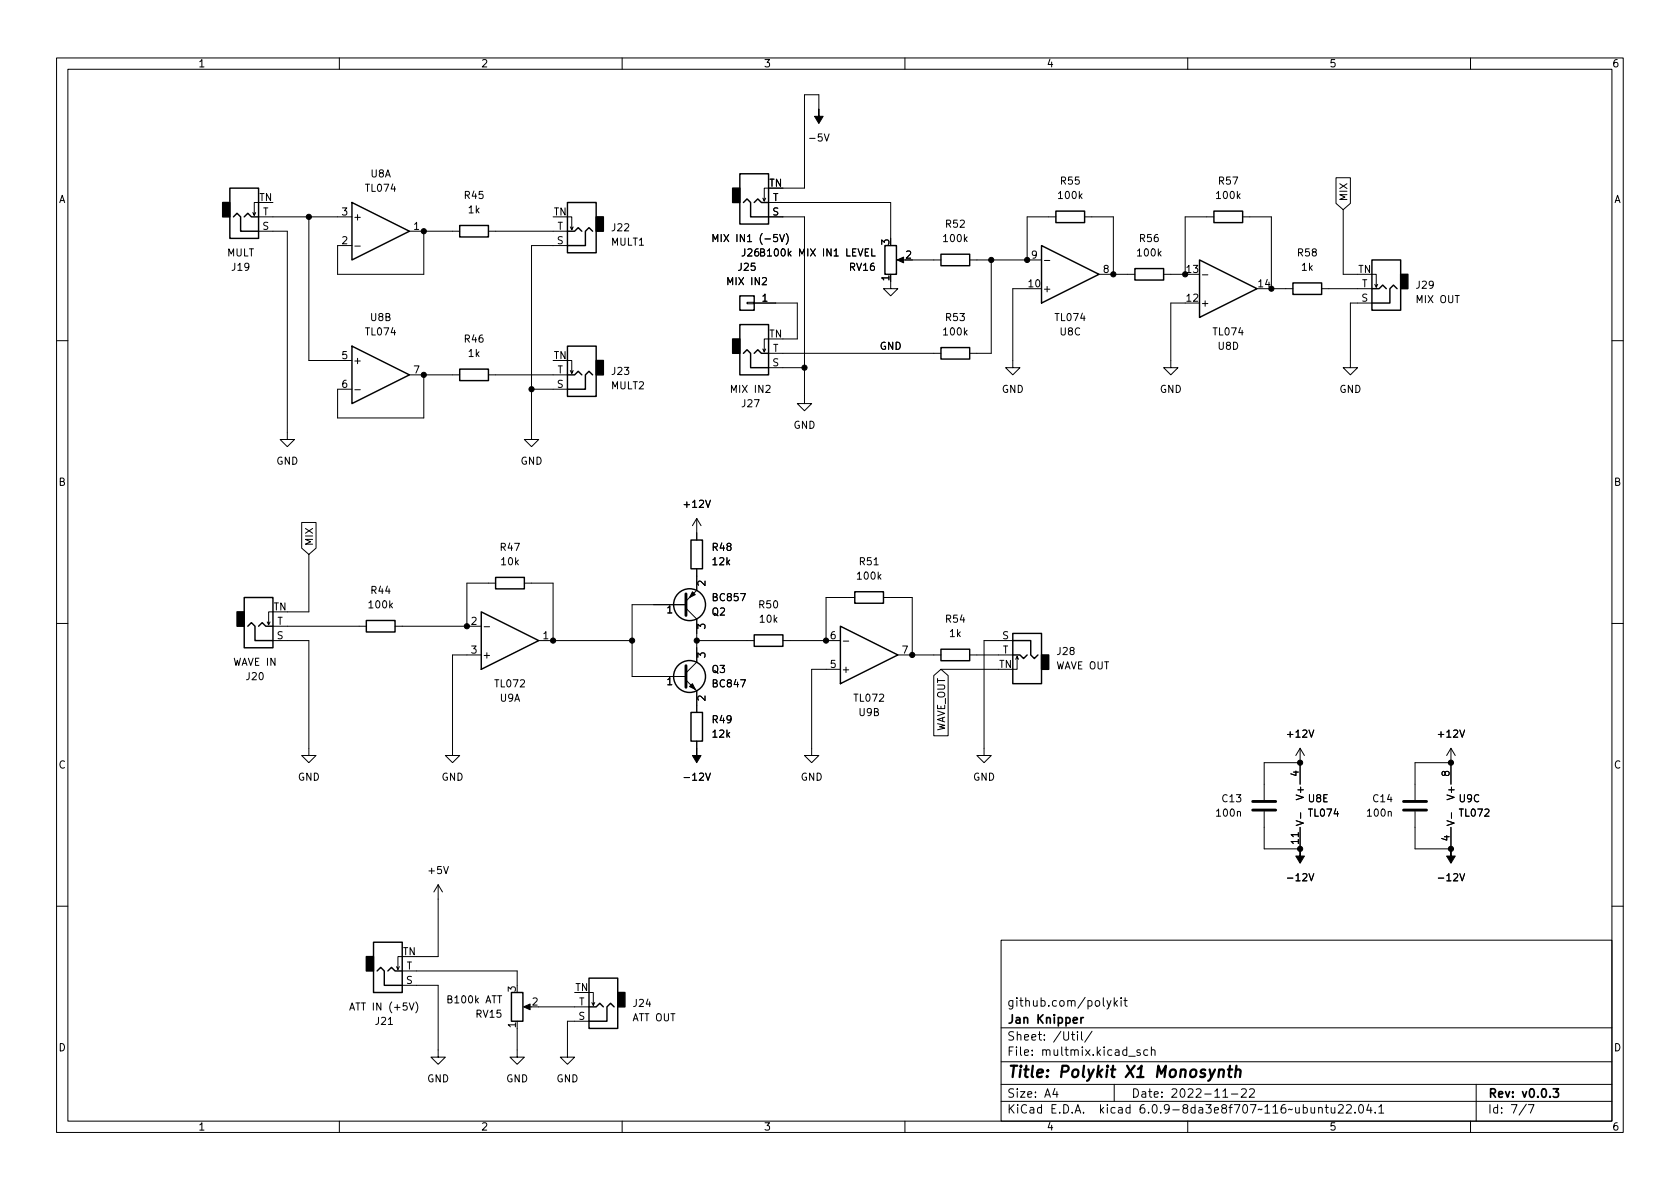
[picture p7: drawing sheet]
<svg xmlns="http://www.w3.org/2000/svg" width="297mm" height="210mm" viewBox="0 0 297 210" stroke-linecap="round" stroke-linejoin="round" font-family="sans-serif">
<g fill="none" stroke="#000" stroke-width=".18">
<path d="M10 10.2h277v190.1h-277zM12 12.2h273v186.1h-273zM60 10.2v2M110 10.2v2M144.8 19.3v-2.5h-2.6v16.5h-3.8M160 10.2v2M210 10.2v2M260 10.2v2M45.2 37.6l-.2 .5M45.7 35.8h-.7v2.3l-.3-.5M45.7 38.3h16.5M54.6 38.3v25.4h7.6"/>
<path d="M100.3 38.3h.8v2.3l.2-.5M135.4 35l-.3 .6M135.9 38.3h6.3v33.1h1.3l-1.3 1.2-1.2-1.2h1.2M135.9 33.3h-.8v2.3l-.2-.6M135.9 35.8h21.6v6.4M186.7 38.3h-5.1v7.7M191.8 38.3h5v10.2M214.6 38.3h-5.1v10.2h-3.8M219.7 38.3h5.1v12.7h3.8M236.2 31.4h2.6v4.6l-1.3 1.1-1.3-1.1zM237.5 37.1v11.4h2.5M45.7 40.9h5.1v36.8h1.3l-1.3 1.3-1.3-1.3h1.3"/>
<path d="M62.7 43.5h1M72.4 40.9h8.9M74.9 40.9v7.6h-15.2v-5.1h2.5M86.4 40.9h13.9M100.3 43.4h-6.3v34.3h1.2l-1.2 1.3-1.3-1.3h1.3M100.8 40.1l.3 .5M126.1 42.7v-1.2l.4 .9 .4-.9v1.2M132.1 53.5h1.2v.2h-1.2zM133.3 53.6h7.7v6.3h-2.6M134.5 44.6l.5-.1 .1-.1v-.3l-.6-.1v1.3h.5l.1-.1 .1-.4-.3-.2M135.9 59.9h-.8v2.3l-.2-.5M137.9 41.5l.4 1.2 .4-1.2"/>
<path d="M139 41.3a1.46 1.46 0 0 1 0 1.9M154.1 44v1.3h.6M157.5 49.8v1.2h1.2l-1.2 1.3-1.3-1.3h1.3M159 46h1M161.3 46h5.1M171.4 46h12.7M175.3 46v16.5h-3.9M181.6 51h-2.5v14h1.2l-1.2 1.3-1.3-1.3h1.3M184.7 46.1h.9M194.3 48.5h6.4M209.5 53.6h-2.5v11.4h1.3l-1.3 1.3-1.3-1.3h1.3M212.6 48.6h1"/>
<path d="M233.7 51h8.9M242.6 53.6h-3.8v11.4h1.2l-1.2 1.3-1.3-1.3h1.3M242.6 48.5h.7v2.3l.3-.5M243.1 50.3l.2 .5M10 60.2h2M62.7 68.9h1M72.4 66.3h8.9M74.9 66.3v7.6h-15.2v-5.1h2.5M86.4 66.3h13.9M94 68.8h6.3M100.3 63.7h.8v2.3l.2-.5M100.8 65.5l.3 .5"/>
<path d="M135.4 61.7l-.3 .5M135.9 62.5h30.5M135.9 65h6.3M285 60.2h2M53.3 92.4h2.6v4.5l-1.3 1.1-1.3-1.1zM54.6 98v10.2h-3.8M123.2 91.7l-.8 1.3M123.2 91.7v3.8M123.2 91.7l.8 1.3M10 110.2h2M47.8 110l-.3 .5M48.3 108.2h-.8v2.3l-.3-.5"/>
<path d="M48.3 113.3h6.3v20.3h1.3l-1.3 1.3-1.3-1.3h1.3M48.3 110.7h16.5M69.8 110.7h15.3M85.1 115.8h-5.1v17.8h1.3l-1.3 1.3-1.3-1.3h1.3M85.6 110.8h1M87.6 103.1h-5.1v7.6M92.7 103.1h5.1v10.2M95.2 113.3h16.6M121.3 107.6l1.9 1.9v7.6l-1.9 1.9M121.3 106.9h-9.5v12.7h9.5M123.2 100.6v3.8l-1.9 1.9M123.2 113.3h10.1"/>
<path d="M138.4 113.3h10.2M148.6 118.4h-5.1v15.2h1.3l-1.3 1.3-1.3-1.3h1.3M149.1 113.4h1M151.1 105.7h-5.1v7.6M156.2 105.7h5.1v10.1M158.7 115.8h7.7M165.1 119.5l1.3-1.1 1.2 1.1v10.6h-2.5zM166.4 118.4h10.1M171.4 115.8h7.7M179.1 113.3h-5.1v20.3h1.3l-1.3 1.3-1.3-1.3h1.3M179.8 116.1l-.2 .5M180.1 116.6l-.3-.5v2.3h-.7"/>
<path d="M285 110.2h2M121.3 120.3l1.9 1.9v3.8M123.2 131.1v1.2M229.9 132.3l-.8 1.3M229.9 132.3v6.4M229.9 132.3l.7 1.3M229.9 134.9h-6.4v6.6M256.5 132.3l-.7 1.3M256.5 132.3v6.4M256.5 132.3l.8 1.3M256.5 134.9h-6.3v6.6M77.5 156.5l-.8 1.2"/>
<path d="M77.5 156.5v12.7h-3.8M77.5 156.5l.7 1.2M223.5 143.5v6.6h6.4v-3.8M230 143.7v1M250.2 143.5v6.6h6.3v-3.8M256.6 143.7v1M10 160.2h2M61.8 178.6l.5-1.2 .4 1.2M62 178.3h.6M70.6 170.9l-.2 .5M71.1 169.2h-.7v2.2l-.3-.5M71.1 174.2h6.4v12.7h1.2l-1.2 1.3-1.3-1.3h1.3"/>
<path d="M71.1 171.7h20.3v2.5M73.5 177.2a1.46 1.46 0 0 1 0 1.9M93 178h1M95.2 178h8.9M104.1 175.5h.8v2.3l.3-.5M104.6 177.3l.3 .5M177 166.3h108v32h-108zM195.7 176.9l.4 1M196.4 176.9l-.5 1.4-.2 .1M197 176.4v1.5M197.1 177.4l.5 .5M197.6 176.9l-.6 .6"/>
<path d="M198.2 176.4v.2M198.2 176.9v1M198.7 176.9h.6M198.9 176.4v1.3l.4 .2M285 160.2h2M60 198.3v2M91.4 181.9v5h1.3l-1.3 1.3-1.2-1.3h1.2M104.1 180.6h-3.8v6.3h1.3l-1.3 1.3-1.2-1.3h1.2M110 198.3v2M160 198.3v2M177 194.8h108M177 191.8h108"/>
<path d="M177 187.8h108M177 181.8h108M186.5 192.5l-.4 1h1M186.9 193v1M189.4 182.9h.6M189.6 182.4v1.3l.4 .2M190.5 182.4v.2M190.5 182.9v1M191.2 182.4v1.3l.2 .2M193.1 182.4l-1.3 1.9M197 191.8v3M199.6 186.8h1.1"/>
<path d="M201.6 185.7l-.4-.1-.2 .2 .1 .3 .5 .1v.4h-.6M202.9 185.7l-.4-.1-.3 .3v.4l.2 .3h.5M203.6 185.8l.2-.2 .3 .1 .1 .9M203.6 185.1v1.5M210 198.3v2M216.2 194h.9M217.7 193.5h1.2M219.5 192.7l.6-.2 .2 .2 .1 .3-1 1h1M220.9 192.7l.6-.2 .2 .2 .1 .3-.9 1h.9M233.1 196l.3-.2 .3 .1 .1 .9M233.1 195.8v1M234.3 195.8h.6"/>
<path d="M234.5 195.3v1.3l.4 .2M235.4 195.8v1h.4l.2-.1M236 195.8v1M236.6 195.5l.6-.2 .2 .2 .1 .3-.9 1h.9M238.1 195.5l.5-.2 .3 .2v.3l-.9 1h.9M239.6 196.7v.1M240.4 195.4l.2-.1a.81 .81 0 0 1 .6 .7 .81 .81 0 0 1-.3 .8h-.2a.81 .81 0 0 1-.6-.6 .81 .81 0 0 1 .3-.8zM242 195.3l-.4 1h1M242.4 195.8v1M243.1 196.7v.1M243.8 195.8l.4-.5v1.5M243.8 196.8h.8"/>
<path d="M260 198.3v2M261 191.8v6.5M269.9 195.3l-1.3 1.9M270.2 195.3h1l-.6 1.5"/>
</g>
<path d="M191.1 179.9v1M191.6 179.9l-.3 .1-.2 .2M274.6 192.5h1l-.5 .6 .4 .1v.7l-.2 .1h-.5l-.2-.1" fill="none" stroke="#000" stroke-width=".3"/>
<path d="M215.6 189.3a.49 .49 0 0 1 .8 .1l-.1 1.1M215.6 189.1l-.2 1.4M217.1 189.1h.8M217.5 188.5l-.2 1.7v.2l.4 .1M218.5 189.3a.49 .49 0 0 1 .9 .1l-.2 1.1M218.6 188.5l-.2 2" fill="none" stroke="#000" stroke-width=".4"/>
<g fill="none" stroke="#000" stroke-width=".25">
<path d="M40.6 33.3h5.1v8.9h-5.1zM41.3 38.3l.6-.6 .6 .6v2.6h3.2M43.2 38.3l.6-.6 .6 .6h1.3M62.2 35.8l10.2 5.1-10.2 5.1zM81.3 39.9h5.1v2h-5.1zM100.3 35.8h5.1v8.9h-5.1zM130.8 30.7h5.1v8.9h-5.1zM131.4 35.8l.7-.6 .6 .6v2.5h3.2M133.3 35.8l.7-.6 .6 .6h1.3M186.7 37.3h5.1v2.1h-5.1zM214.6 37.3h5.1v2.1h-5.1zM100.3 40.9h1.3l.6-.6 .7 .6"/>
<path d="M104.8 40.9l-.7-.6-.6 .6v2.5h-3.2M130.8 52.3h2.5v2.6h-2.5zM130.8 57.4h5.1v8.9h-5.1zM156.5 43.4h2v5.1h-2zM166.4 45h5v2h-5zM184.1 43.4l10.2 5.1-10.2 5.1zM200.7 47.5h5v2h-5zM212.1 46l10.1 5-10.1 5.1zM228.6 50h5.1v2.1h-5.1zM242.6 46h5v8.9h-5zM242.6 51h1.2l.7-.6 .6 .6M247 51l-.6-.6-.7 .6v2.6h-3.1"/>
<path d="M62.2 61.2l10.2 5.1-10.2 5.1zM81.3 65.3h5.1v2h-5.1zM100.3 61.2h5.1v8.9h-5.1zM100.3 66.3h1.3l.6-.6 .7 .6M104.8 66.3l-.7-.6-.6 .6v2.5h-3.2M131.4 62.5l.7-.7 .6 .7v2.5h3.2M133.3 62.5l.7-.7 .6 .7h1.3M166.4 61.5h5v2h-5zM122.2 95.5h2v5.1h-2zM43.2 105.7h5.1v8.8h-5.1zM43.8 110.7l.6-.6 .7 .6v2.6h3.2M45.7 110.7l.7-.6 .6 .6h1.3"/>
<path d="M64.8 109.7h5v2.1h-5zM85.1 108.2l10.1 5.1-10.1 5.1zM87.6 102.1h5.1v2h-5.1zM133.3 112.3h5.1v2h-5.1zM148.6 110.7l10.1 5.1-10.1 5.1zM151.1 104.6h5.1v2.1h-5.1zM166.4 114.8h5v2h-5zM179.1 112h5v8.9h-5zM179.1 115.8h1.2l.7 .7 .6-.7M179.1 113.3h3.1v2.5l.7 .7 .6-.7M122.2 126h2v5.1h-2zM66 166.6h5.1v8.9h-5.1z"/>
<path d="M66.7 171.7l.6-.6 .6 .6v2.5h3.2M68.6 171.7l.6-.6 .6 .6h1.3M90.4 175.5h2.1v5.1h-2.1zM104.1 173h5.1v8.9h-5.1zM104.1 178h1.3l.6-.6 .7 .6M108.6 178l-.7-.6-.6 .6v2.6h-3.2"/>
<circle cx="121.9" cy="106.9" r="2.82"/>
<circle cx="121.9" cy="119.6" r="2.82"/>
</g>
<g fill="#000" stroke="#000" stroke-width=".18">
<path d="M144.8 19.3v1.3h.7l-.7 1.2-.8-1.2h.8zM158.6 46l1.2-.5v1zM122.4 104.6l.5 .6-1 .5zM121.9 121.4l.5-.5 .5 1zM123.2 132.3v1.3h.8l-.8 1.3-.8-1.3h.8zM229.9 150.1v1.3h.7l-.7 1.2-.8-1.2h.8zM256.5 150.1v1.3h.8l-.8 1.2-.7-1.2h.7zM92.6 178l1.1-.5v1.1z"/>
<circle cx="54.6" cy="38.3" r=".46"/>
<circle cx="74.9" cy="40.9" r=".46"/>
<circle cx="175.3" cy="46" r=".46"/>
<circle cx="181.6" cy="46" r=".46"/>
<circle cx="196.8" cy="48.5" r=".46"/>
<circle cx="209.5" cy="48.5" r=".46"/>
<circle cx="224.8" cy="51" r=".46"/>
<circle cx="74.9" cy="66.3" r=".46"/>
<circle cx="94" cy="68.8" r=".46"/>
<circle cx="142.2" cy="65" r=".46"/>
<circle cx="82.5" cy="110.7" r=".46"/>
<circle cx="97.8" cy="113.3" r=".46"/>
<circle cx="111.8" cy="113.3" r=".46"/>
<circle cx="123.2" cy="113.3" r=".46"/>
<circle cx="146" cy="113.3" r=".46"/>
<circle cx="161.3" cy="115.8" r=".46"/>
<circle cx="229.9" cy="134.9" r=".46"/>
<circle cx="256.5" cy="134.9" r=".46"/>
<circle cx="229.9" cy="150.1" r=".46"/>
<circle cx="256.5" cy="150.1" r=".46"/>
</g>
<path d="M39.4 35.8h1.2v2.5h-1.2zM129.5 33.3h1.3v2.5h-1.3zM105.4 38.3h1.3v2.6h-1.3zM247.6 48.5h1.3v2.5h-1.3zM105.4 63.7h1.3v2.6h-1.3zM129.5 59.9h1.3v2.6h-1.3zM41.9 108.2h1.3v2.5h-1.3zM184.1 115.8h1.3v2.6h-1.3zM64.8 169.2h1.2v2.5h-1.2zM109.2 175.5h1.3v2.5h-1.3z" fill="#000" stroke="#000" stroke-width=".25"/>
<path d="M121.3 105v3.8M121.3 117.7v3.8M221.5 143.3h4.1M221.5 141.7h4.1M248.2 143.3h4M248.2 141.7h4" fill="none" stroke="#000" stroke-width=".51"/>
<text font-size="2.8" x="178" y="190.6">Title: Polykit X1 Monosynth</text>
<g font-size="2.1">
<text x="178" y="178">github.com/polykit</text>
<text x="178" y="184">Sheet: /Util/</text>
<text x="178" y="181">Jan Knipper</text>
<text x="178" y="186.7">File: multmix.kicad_sch</text>
<text x="178" y="196.9">KiCad E.D.A. kicad 6.0.9-8da3e8f707~116~ubuntu22.04.1</text>
<text x="178" y="194.1">Size: A4</text>
<text x="200" y="194.1">Date: 2022-11-22</text>
<text x="263" y="194.1">Rev: v0.0.3</text>
<text x="263" y="196.9">Id: 7/7</text>
</g>
<g font-size="1.8">
<text x="35" y="11.9">1</text>
<text x="85" y="11.9">2</text>
<text x="135" y="11.9">3</text>
<text x="185" y="11.9">4</text>
<text x="235" y="11.9">5</text>
<text x="285" y="11.9">6</text>
<text x="143.4" y="25">-5V</text>
<text x="10.3" y="35.9">A</text>
<text x="45.8" y="35.6">TN</text>
<text x="64.8" y="33.9">TL074</text>
<text x="65.5" y="31.4">U8A</text>
<text x="82.2" y="35.2">R45</text>
<text x="136" y="33">TN</text>
<text x="136.6" y="35.6">T</text>
<text x="187.3" y="35.2">100k</text>
<text x="187.6" y="32.6">R55</text>
<text x="215.2" y="35.2">100k</text>
<text x="215.5" y="32.6">R57</text>
<text x="238.2" y="35.6" transform="rotate(-90 238.2 35.6)">MIX</text>
<text x="285.3" y="35.9">A</text>
<text x="46.4" y="40.6">S</text>
<text x="46.4" y="38.1">T</text>
<text x="60.5" y="38.1">3</text>
<text x="62.4" y="39">+</text>
<text x="73.2" y="40.6">1</text>
<text x="82.8" y="37.7">1k</text>
<text x="97.9" y="38.1">TN</text>
<text x="98.5" y="40.6">T</text>
<text x="108.2" y="40.9">J22</text>
<text x="136.6" y="38.1">S</text>
<text x="167.3" y="40.3">R52</text>
<text x="40.1" y="45.3">MULT</text>
<text x="41.1" y="47.9">J19</text>
<text x="60.5" y="43.2">2</text>
<text x="98.5" y="43.2">S</text>
<text x="108.1" y="43.4">MULT1</text>
<text x="127.3" y="42.8">MIX IN1 (-5V)</text>
<text x="130.6" y="47.9">J25</text>
<text x="131.2" y="45.3">J26</text>
<text x="135.4" y="45.3">B100k MIX IN1 LEVEL</text>
<text x="150.3" y="47.9">RV16</text>
<text x="157.2" y="43.3" transform="rotate(-90 157.2 43.3)">3</text>
<text x="160.2" y="45.7">2</text>
<text x="166.9" y="42.8">100k</text>
<text x="182.4" y="45.7">9</text>
<text x="201.2" y="45.3">100k</text>
<text x="201.6" y="42.8">R56</text>
<text x="229.5" y="45.3">R58</text>
<text x="230.2" y="47.9">1k</text>
<text x="128.9" y="50.4">MIX IN2</text>
<text x="134.8" y="53.3">1</text>
<text x="157.2" y="49.6" transform="rotate(-90 157.2 49.6)">1</text>
<text x="181.9" y="50.8">10</text>
<text x="184.3" y="51.7">+</text>
<text x="195.1" y="48.3">8</text>
<text x="209.8" y="53.3">12</text>
<text x="209.8" y="48.3">13</text>
<text x="222.5" y="50.8">14</text>
<text x="240.1" y="48.3">TN</text>
<text x="240.7" y="53.3">S</text>
<text x="240.8" y="50.8">T</text>
<text x="250.5" y="51">J29</text>
<text x="250.5" y="53.6">MIX OUT</text>
<text x="64.8" y="59.3">TL074</text>
<text x="65.5" y="56.8">U8B</text>
<text x="136" y="59.7">TN</text>
<text x="166.9" y="59.3">100k</text>
<text x="167.3" y="56.8">R53</text>
<text x="186.7" y="56.8">TL074</text>
<text x="187.5" y="59.3">U8C</text>
<text x="212.2" y="54.2">+</text>
<text x="214.6" y="59.3">TL074</text>
<text x="60.5" y="63.5">5</text>
<text x="62.4" y="64.4">+</text>
<text x="82.2" y="60.6">R46</text>
<text x="82.8" y="63.1">1k</text>
<text x="97.9" y="63.5">TN</text>
<text x="136.6" y="64.8">S</text>
<text x="136.6" y="62.2">T</text>
<text x="155.5" y="61.8">GND</text>
<text x="215.4" y="61.8">U8D</text>
<text x="60.5" y="68.6">6</text>
<text x="73.2" y="66">7</text>
<text x="98.5" y="68.6">S</text>
<text x="98.5" y="66">T</text>
<text x="108.1" y="68.8">MULT2</text>
<text x="108.2" y="66.3">J23</text>
<text x="129.5" y="69.5">MIX IN2</text>
<text x="177.1" y="69.5">GND</text>
<text x="205" y="69.5">GND</text>
<text x="236.8" y="69.5">GND</text>
<text x="131.2" y="72">J27</text>
<text x="140.3" y="75.8">GND</text>
<text x="48.8" y="82.2">GND</text>
<text x="92" y="82.2">GND</text>
<text x="10.3" y="85.9">B</text>
<text x="121.1" y="89.8">+12V</text>
<text x="285.3" y="85.9">B</text>
<text x="55.3" y="96.6" transform="rotate(-90 55.3 96.6)">MIX</text>
<text x="88.5" y="97.4">R47</text>
<text x="88.7" y="99.9">10k</text>
<text x="126" y="97.4">R48</text>
<text x="126.1" y="99.9">12k</text>
<text x="152" y="99.9">R51</text>
<text x="48.4" y="107.9">TN</text>
<text x="65.3" y="107.6">100k</text>
<text x="65.7" y="105">R44</text>
<text x="124.7" y="103.6" transform="rotate(-90 124.7 103.6)">2</text>
<text x="126.1" y="106.3">BC857</text>
<text x="134.3" y="107.6">R50</text>
<text x="151.7" y="102.5">100k</text>
<text x="48.9" y="113">S</text>
<text x="49" y="110.5">T</text>
<text x="83.3" y="110.5">2</text>
<text x="96" y="113">1</text>
<text x="117.9" y="108.5">1</text>
<text x="124.7" y="111.2" transform="rotate(-90 124.7 111.2)">3</text>
<text x="125.9" y="108.8">Q2</text>
<text x="134.4" y="110.1">10k</text>
<text x="146.8" y="113">6</text>
<text x="167.3" y="110.1">R54</text>
<text x="167.9" y="112.6">1k</text>
<text x="177.2" y="113">S</text>
<text x="41.3" y="117.7">WAVE IN</text>
<text x="83.3" y="115.6">3</text>
<text x="85.2" y="116.5">+</text>
<text x="124.7" y="116.3" transform="rotate(-90 124.7 116.3)">3</text>
<text x="125.9" y="119">Q3</text>
<text x="146.8" y="118.1">5</text>
<text x="148.7" y="119">+</text>
<text x="159.5" y="115.6">7</text>
<text x="176.6" y="118.1">TN</text>
<text x="177.3" y="115.6">T</text>
<text x="186.7" y="118.4">WAVE OUT</text>
<text x="187" y="115.8">J28</text>
<text x="43.6" y="120.3">J20</text>
<text x="87.6" y="121.5">TL072</text>
<text x="88.4" y="124.1">U9A</text>
<text x="117.9" y="121.2">1</text>
<text x="124.7" y="123.9" transform="rotate(-90 124.7 123.9)">2</text>
<text x="126.1" y="121.5">BC847</text>
<text x="151.1" y="124.1">TL072</text>
<text x="126" y="127.9">R49</text>
<text x="126.1" y="130.4">12k</text>
<text x="151.9" y="126.6">U9B</text>
<text x="167.1" y="129.8" transform="rotate(-90 167.1 129.8)">WAVE_OUT</text>
<text x="227.8" y="130.4">+12V</text>
<text x="254.4" y="130.4">+12V</text>
<text x="10.3" y="135.9">C</text>
<text x="229.6" y="137.3" transform="rotate(-90 229.6 137.3)">4</text>
<text x="256.3" y="137.3" transform="rotate(-90 256.3 137.3)">8</text>
<text x="285.3" y="135.9">C</text>
<text x="52.6" y="138">GND</text>
<text x="78" y="138">GND</text>
<text x="121.3" y="138">-12V</text>
<text x="141.5" y="138">GND</text>
<text x="172" y="138">GND</text>
<text x="216.2" y="141.9">C13</text>
<text x="230.5" y="141" transform="rotate(-90 230.5 141)">V+</text>
<text x="231.3" y="141.9">U8E</text>
<text x="242.8" y="141.9">C14</text>
<text x="257.2" y="141" transform="rotate(-90 257.2 141)">V+</text>
<text x="258" y="141.9">U9C</text>
<text x="215.2" y="144.4">100n</text>
<text x="229.6" y="149.2" transform="rotate(-90 229.6 149.2)">11</text>
<text x="230.5" y="146.2" transform="rotate(-90 230.5 146.2)">V-</text>
<text x="231.5" y="144.4">TL074</text>
<text x="241.9" y="144.4">100n</text>
<text x="256.3" y="148.7" transform="rotate(-90 256.3 148.7)">4</text>
<text x="257.2" y="146.2" transform="rotate(-90 257.2 146.2)">V-</text>
<text x="258.1" y="144.4">TL072</text>
<text x="75.9" y="154.6">+5V</text>
<text x="228" y="155.8">-12V</text>
<text x="254.7" y="155.8">-12V</text>
<text x="71.2" y="168.9">TN</text>
<text x="71.8" y="174">S</text>
<text x="71.8" y="171.4">T</text>
<text x="62.7" y="178.7">ATT IN (+5V)</text>
<text x="79.3" y="177.4">B100k ATT</text>
<text x="84.2" y="180">RV15</text>
<text x="91.2" y="175.4" transform="rotate(-90 91.2 175.4)">3</text>
<text x="94.1" y="177.8">2</text>
<text x="101.7" y="175.3">TN</text>
<text x="102.3" y="177.8">T</text>
<text x="112.1" y="178">J24</text>
<text x="10.3" y="185.9">D</text>
<text x="66.5" y="181.2">J21</text>
<text x="91.2" y="181.7" transform="rotate(-90 91.2 181.7)">1</text>
<text x="102.3" y="180.3">S</text>
<text x="111.8" y="180.6">ATT OUT</text>
<text x="285.3" y="185.9">D</text>
<text x="75.5" y="191.4">GND</text>
<text x="89.5" y="191.4">GND</text>
<text x="98.4" y="191.4">GND</text>
<text x="35" y="199.9">1</text>
<text x="85" y="199.9">2</text>
<text x="135" y="199.9">3</text>
<text x="185" y="199.9">4</text>
<text x="235" y="199.9">5</text>
<text x="285" y="199.9">6</text>
</g>
</svg>
